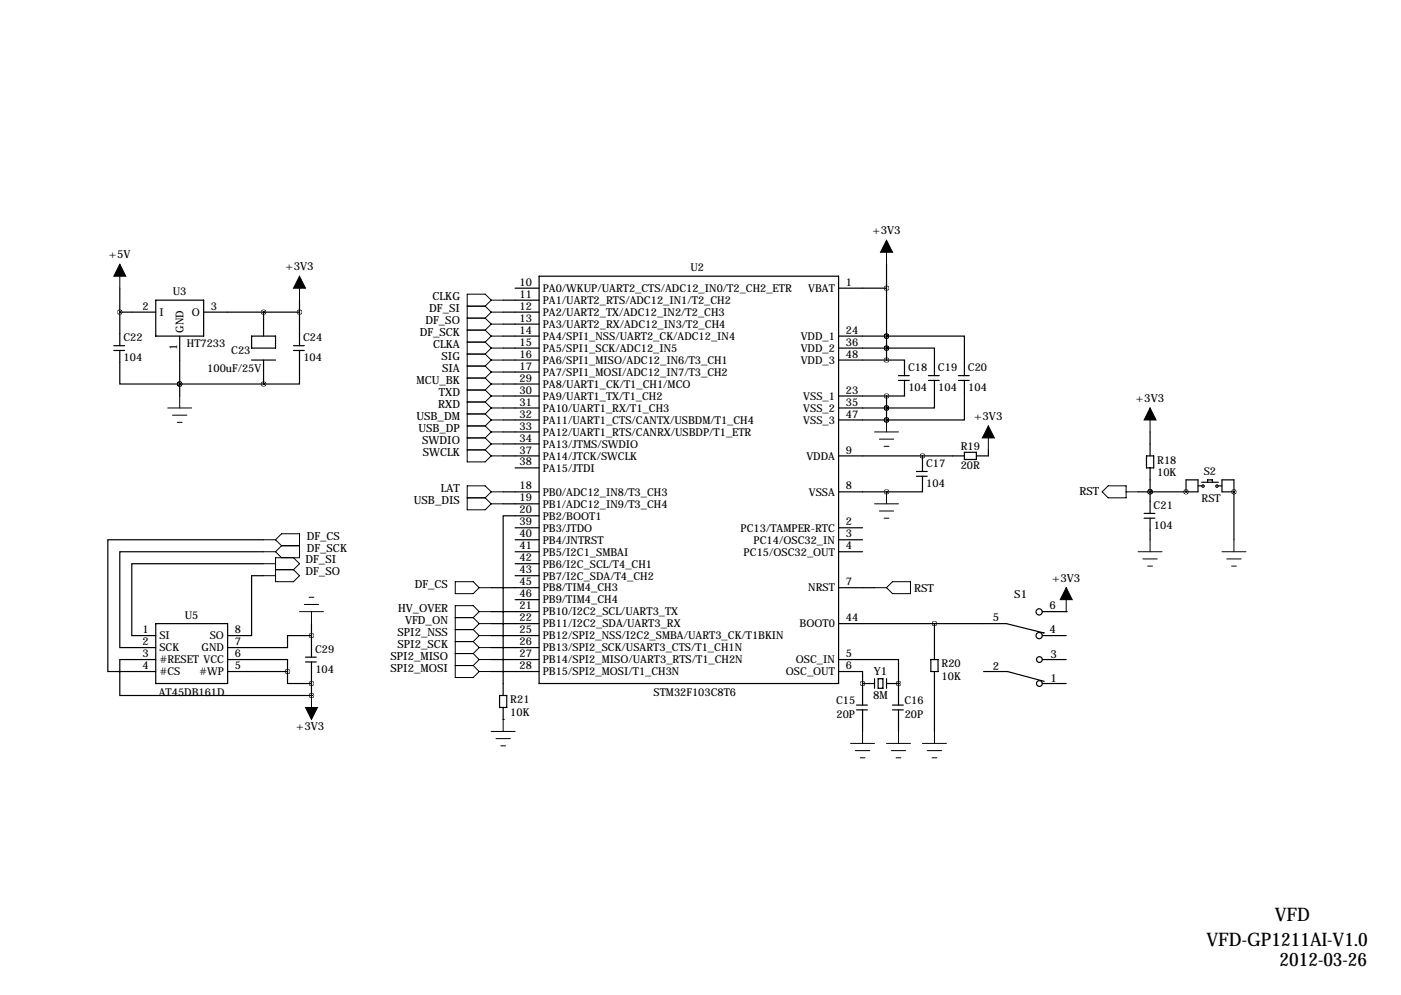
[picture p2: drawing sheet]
<svg xmlns="http://www.w3.org/2000/svg" width="297mm" height="211mm" viewBox="0 0 297 211" stroke-linecap="round" stroke-linejoin="round" font-family="sans-serif">
<g fill="none" stroke="#000" stroke-width=".25">
<path d="M114.3 58.6h63.5v86.3h-63.5zM188 56v20.3M24.1 73.3h2.3M24.1 74.3h2.3M25.4 74.3v7.1h12.7M25.4 66.2h7.6M25.4 61.1v12.2M33 63.6h10.2v7.7h-10.2zM38.1 71.3v12.7M43.2 66.2h20.3M53.3 71.3h5.1v2.5h-5.1zM53.3 76.3h5.1"/>
<path d="M55.9 66.2h.1M55.9 66.2v5.1M55.9 76.3v5.1M62.2 73.3h2.3M62.2 74.3h2.3M63.5 74.3v7.1h-7.6M63.5 63.6v9.7M106.7 63.6h7.6M106.7 66.2h7.6M106.7 68.7h7.6M106.7 71.3h7.6M106.7 73.8h7.6"/>
<path d="M106.7 76.3h7.6M106.7 78.9h7.6M109.2 61.1h5.1M177.8 61.1h10.2M177.8 71.3h10.2M177.8 73.8h10.2M177.8 76.3h10.2M188 71.3h.1M188 76.3h3.8v3.3M188 71.3h16.5v8.3M188 73.8h10.1v5.8M188 73.8h.1"/>
<path d="M190.5 79.6h2.3M196.8 79.6h2.3M203.2 79.6h2.3M38.1 81.4h.1M38.1 81.4h17.8M55.9 81.4h.1M106.7 81.4h7.6M106.7 84h7.6M106.7 86.5h7.6M106.7 89h7.6M106.7 91.6h7.6M106.7 94.1h7.6"/>
<path d="M106.7 96.7h7.6M109.2 99.2h5.1M177.8 84h10.2M177.8 86.5h10.2M177.8 89h10.2M177.8 96.7h26.7M188 89h.1M188 86.5h.1M188 84v5M190.5 80.7h2.3M191.8 80.7v3.3h-3.8M194.3 100h2.3"/>
<path d="M195.6 96.7v3.3M196.8 80.7h2.3M198.1 80.7v5.8h-10.1M203.2 80.7h2.3M204.5 80.7v8.3h-16.5M204.5 95.9h2.5v1.5h-2.5zM209.5 95.4v1.3h-2.5M243.1 96.7h1.5v2.5h-1.5zM243.8 91.6v5.1M243.8 99.2v9.7M55.9 119.5h-28v15.3h5.1M55.9 117h-30.5v20.3h7.6"/>
<path d="M55.9 114.4h-33v28h10.1M106.7 104.3h7.6M106.7 106.8h7.6M109.2 111.9h5.1M109.2 114.4h5.1M109.2 117h5.1M109.2 119.5h5.1M114.3 109.4h-7.6v38.1M177.8 104.3h10.2M177.8 111.9h5.1M177.8 114.4h5.1M177.8 117h5.1"/>
<path d="M188 104.3h.1M194.3 101h2.3M195.6 101v3.3h-7.6M241.3 104.3h12.7v-2.6h-2.5v2.6M242.6 108.9h2.3M242.6 109.9h2.3M243.8 104.3h.1M243.8 109.9v4.5M251.5 104.3h.1M254 103h.8M254.8 102.2h3.5M256 102.2v-.5h1v.5"/>
<path d="M258.3 103h.8M261.6 104.3h.1M261.6 104.3h-2.5v-2.6h2.5v12.7M33 139.8h-7.6v7.7h40.6M33 132.2h15.3v12.7h-15.3zM48.3 139.8h12.7v2.6M55.9 122.1h-2.6v12.7h-5M64.8 139.3h2.3M66 134.8h-5v2.5h-12.7M66 132.2v7.1M104.1 124.6h10.2M104.1 129.7h10.2"/>
<path d="M104.1 132.2h10.2M104.1 134.8h10.2M104.1 137.3h10.2M104.1 139.8h10.2M109.2 122.1h5.1M109.2 127.1h5.1M177.8 139.8h12.7v5.1M177.8 124.6h7.6M177.8 132.2h35.6l7.9 2M197.4 139.8h1.5v2.6h-1.5zM198.1 132.2v7.6M221 129.7h5.1"/>
<path d="M221 134.8h5.1M221 139.8h5.1M226.1 129.7h.1M48.3 142.4h12.7M61 142.4v2.5h5M64.8 140.3h2.3M66 147.5h.1M66 140.3v7.2M104.1 142.4h10.2M105.9 147.5h1.5v2.5h-1.5zM106.7 152.5h.1M106.7 150v2.5"/>
<path d="M177.8 142.4h5.1v7.1M181.6 149.5h2.3M181.6 150.5h2.3M182.9 144.9h.1M182.9 144.9h2.5M182.9 150.5v4.6M185.4 143.9v2M186.2 143.9h1v2h-1zM188 144.9h2.5M188 143.9v2M189.2 149.5h2.3M189.2 150.5h2.3"/>
<path d="M190.5 144.9h.1M190.5 144.9v4.6M190.5 150.5v4.6M198.1 142.4v12.7M208.5 142.4h5.1l7.8 2.1M221 144.9h5.1"/>
<circle cx="255.1" cy="103.1" r=".25"/>
<circle cx="258" cy="103.1" r=".25"/>
<circle cx="220.3" cy="129.7" r=".66"/>
<circle cx="220.3" cy="134.8" r=".66"/>
<circle cx="220.4" cy="139.8" r=".61"/>
<circle cx="220.4" cy="144.9" r=".61"/>
</g>
<g fill="none" stroke="#000" stroke-width=".21">
<path d="M25.4 56v5.1M63.5 58.6v5M188 50.9v5.1M99.1 72.5h3.8M99.1 70h3.8M99.1 75.1h3.8M99.1 77.6h3.8M99.1 67.5h3.8M99.1 64.9h3.8M102.9 70l1.2 1.3M102.9 72.5l1.2 1.3M102.9 75.1l1.2 1.2"/>
<path d="M102.9 77.6l1.2 1.3M102.9 67.5l1.2 1.2M102.9 64.9l1.2 1.3M104.1 71.3h2.6M104.1 71.3l-1.2 1.2M104.1 63.6l-1.2-1.2h-3.8v35.5h3.8l1.2-1.2M104.1 73.8h2.6M104.1 73.8l-1.2 1.3M104.1 76.3h2.6M104.1 76.3l-1.2 1.3M104.1 78.9h2.6M104.1 78.9l-1.2 1.3"/>
<path d="M104.1 68.7h2.6M104.1 68.7l-1.2 1.3M104.1 66.2h2.6M104.1 66.2l-1.2 1.3M104.1 63.6h2.6M104.1 63.6l-1.2 1.3M35.6 86.5h5M36.6 88h3M37.6 89.5h1M38.1 84v2.5M99.1 80.2h3.8M99.1 85.2h3.8"/>
<path d="M99.1 82.7h3.8M99.1 87.8h3.8M99.1 95.4h3.8M99.1 92.9h3.8M99.1 90.3h3.8M102.9 82.7l1.2 1.3M102.9 85.2l1.2 1.3M102.9 92.9l1.2 1.2M102.9 95.4l1.2 1.3M102.9 80.2l1.2 1.2M102.9 90.3l1.2 1.3M102.9 87.8l1.2 1.2"/>
<path d="M104.1 91.6h2.6M104.1 86.5h2.6M104.1 84h2.6M104.1 84l-1.2 1.2M104.1 86.5l-1.2 1.3M104.1 94.1h2.6M104.1 94.1l-1.2 1.3M104.1 96.7h2.6M104.1 81.4h2.6M104.1 81.4l-1.2 1.3M104.1 91.6l-1.2 1.3M104.1 89h2.6"/>
<path d="M104.1 89l-1.2 1.3M185.4 91.6h5.1M186.4 93.1h3.1M187.5 94.6h1M188 89v2.6M209.5 90.3v5.1M243.8 86.5v5.1M55.9 117h2.5M55.9 119.5h2.5M55.9 114.4h2.5M58.4 114.4l1.3-1.2h3.8v5.1h-5.1v5h3.8l1.3-1.2-1.3-1.3M58.4 117l1.3 1.3"/>
<path d="M58.4 114.4l1.3 1.3M59.7 115.7l-1.3 1.3M59.7 115.7h3.8M62.2 118.3l1.3 1.2-1.3 1.3M99.1 105.6h3.8M102.9 105.6l1.2 1.2M104.1 106.8h2.6M104.1 104.3h2.6M104.1 104.3l-1.2-1.3h-3.8v5.1h3.8l1.2-1.3M104.1 104.3l-1.2 1.3M185.4 106.8h5.1M186.4 108.3h3.1"/>
<path d="M187.5 109.9h1M188 104.3v2.5M234.9 103h3.9v2.6h-3.9l-1.2-1.3zM238.8 104.3h2.5M241.3 117h5.1M242.3 118.5h3.1M243.8 114.4v2.6M259.1 117h5.1M260.1 118.5h3M261.6 114.4v2.6M55.9 122.1h2.5M58.4 120.8h3.8"/>
<path d="M63.5 129.7h5.1M64.5 128.2h3.1M65.5 126.6h1M66 129.7v2.5M96.5 123.3h3.8l1.3 1.3-1.3 1.3h-3.8zM96.5 138.6h3.8M96.5 136h3.8M96.5 133.5h3.8M96.5 131h3.8M100.3 138.6l1.3 1.2M100.3 136l1.3 1.3M100.3 133.5l1.3 1.3"/>
<path d="M100.3 131l1.3 1.2M101.6 124.6h2.5M101.6 129.7l-1.3-1.3h-3.8v15.3h3.8l1.3-1.3M101.6 139.8h2.5M101.6 139.8l-1.3 1.3M101.6 137.3h2.5M101.6 137.3l-1.3 1.3M101.6 134.8h2.5M101.6 134.8l-1.3 1.2M101.6 129.7h2.5M101.6 129.7l-1.3 1.3M101.6 132.2h2.5"/>
<path d="M101.6 132.2l-1.3 1.3M185.4 124.6h2.6M188 124.6l1.2-1.3h3.8v2.6h-3.8zM226.1 124.6v5.1M243.3 120h1M261.1 120h1M66 147.5v5M96.5 141.1h3.8M100.3 141.1l1.3 1.3M101.6 142.4h2.5M104.1 155.1h5.1M105.2 156.6h3"/>
<path d="M106.2 158.1h1M106.7 152.5v2.6M180.3 157.6h5.1M181.4 159.1h3M182.9 155.1v2.5M188 157.6h5M189 159.1h3M190.5 155.1v2.5M195.6 157.6h5.1M196.6 159.1h3M198.1 155.1v2.5M182.4 160.7h1"/>
<path d="M190 160.7h1M197.6 160.7h1"/>
</g>
<path d="M25.4 56l1.3 2.6h-2.6zM63.5 58.6l1.3 2.5h-2.6zM188 50.9l1.2 2.6h-2.5zM209.5 90.3l1.3 2.6h-2.5zM243.8 86.5l1.3 2.5h-2.5zM226.1 124.6l1.2 2.5h-2.5zM64.8 150h2.5l-1.3 2.5z" fill="#000" stroke="#000" stroke-width=".21"/>
<path d="M187.9 73.8a.05 .05 0 0 0 .1 0 .05 .05 0 0 0-.1 0zM187.9 71.3a.05 .05 0 0 0 .1 0 .05 .05 0 0 0-.1 0zM187.9 61.1a.05 .05 0 0 0 .1 0 .05 .05 0 0 0-.1 0zM187.9 86.5a.05 .05 0 0 0 .1 0 .05 .05 0 0 0-.1 0zM187.9 89a.05 .05 0 0 0 .1 0 .05 .05 0 0 0-.1 0zM251.4 104.3a.05 .05 0 0 0 .1 0 .05 .05 0 0 0-.1 0zM243.8 104.3a.05 .05 0 0 0 .1 0 .05 .05 0 0 0-.1 0zM261.6 104.3a.05 .05 0 0 0 .1 0 .05 .05 0 0 0-.1 0zM182.8 144.9a.05 .05 0 0 0 .1 0 .05 .05 0 0 0-.1 0zM187.9 104.3a.05 .05 0 0 0 .1 0 .05 .05 0 0 0-.1 0zM195.5 96.7a.05 .05 0 0 0 .1 0 .05 .05 0 0 0-.1 0zM187.9 89a.05 .05 0 0 0 .1 0 .05 .05 0 0 0-.1 0zM187.9 71.3a.05 .05 0 0 0 .1 0 .05 .05 0 0 0-.1 0zM187.9 76.3a.05 .05 0 0 0 .1 0 .05 .05 0 0 0-.1 0zM187.9 73.8a.05 .05 0 0 0 .1 0 .05 .05 0 0 0-.1 0zM187.9 84a.05 .05 0 0 0 .1 0 .05 .05 0 0 0-.1 0zM187.9 86.5a.05 .05 0 0 0 .1 0 .05 .05 0 0 0-.1 0zM55.8 66.2a.05 .05 0 0 0 .1 0 .05 .05 0 0 0-.1 0zM55.8 81.4a.05 .05 0 0 0 .1 0 .05 .05 0 0 0-.1 0zM198.1 132.2a.05 .05 0 0 0 .1 0 .05 .05 0 0 0-.1 0zM243.8 104.3a.05 .05 0 0 0 .1 0 .05 .05 0 0 0-.1 0zM66 144.9a.05 .05 0 0 0 .1 0 .05 .05 0 0 0-.1 0zM66 134.8a.05 .05 0 0 0 .1 0 .05 .05 0 0 0-.1 0zM66 147.5a.05 .05 0 0 0 .1 0 .05 .05 0 0 0-.1 0zM60.9 142.4a.05 .05 0 0 0 .1 0 .05 .05 0 0 0-.1 0z" fill="#000" stroke="#000" stroke-width="1"/>
<g font-size="4">
<text x="270.3" y="195.2">VFD</text>
<text x="255.8" y="200.5">VFD-GP1211AI-V1.0</text>
<text x="271.3" y="204.9">2012-03-26</text>
</g>
<g font-size="2.4">
<text x="185" y="49.7">+3V3</text>
<text x="23.1" y="54.8">+5V</text>
<text x="60.5" y="57.3">+3V3</text>
<text x="91.7" y="63.6">CLKG</text>
<text x="89" y="71.3">DF_SCK</text>
<text x="90.2" y="68.7">DF_SO</text>
<text x="91" y="66.2">DF_SI</text>
<text x="91.8" y="73.8">CLKA</text>
<text x="93.6" y="76.3">SIG</text>
<text x="88.3" y="81.4">MCU_BK</text>
<text x="93.1" y="84">TXD</text>
<text x="93.7" y="78.9">SIA</text>
<text x="88.3" y="89">USB_DM</text>
<text x="92.9" y="86.5">RXD</text>
<text x="206.6" y="89">+3V3</text>
<text x="240.9" y="85.2">+3V3</text>
<text x="88.7" y="91.6">USB_DP</text>
<text x="89.5" y="94.1">SWDIO</text>
<text x="89.7" y="96.7">SWCLK</text>
<text x="87.8" y="106.8">USB_DIS</text>
<text x="93.5" y="104.3">LAT</text>
<text x="228.9" y="105">RST</text>
<text x="64.8" y="119.3">DF_SI</text>
<text x="65" y="117">DF_SCK</text>
<text x="65" y="114.4">DF_CS</text>
<text x="64.8" y="121.8">DF_SO</text>
<text x="87.9" y="124.6">DF_CS</text>
<text x="193.8" y="125.6">RST</text>
<text x="223.1" y="123.3">+3V3</text>
<text x="84.4" y="129.7">HV_OVER</text>
<text x="210.5" y="131.7">5</text>
<text x="215" y="126.9">S1</text>
<text x="222.5" y="129.2">6</text>
<text x="84.3" y="134.8">SPI2_NSS</text>
<text x="84.3" y="137.3">SPI2_SCK</text>
<text x="85.9" y="132.2">VFD_ON</text>
<text x="222.5" y="134.3">4</text>
<text x="82.8" y="142.4">SPI2_MOSI</text>
<text x="82.8" y="139.8">SPI2_MISO</text>
<text x="185.3" y="143">Y1</text>
<text x="210.5" y="142">2</text>
<text x="222.8" y="139.5">3</text>
<text x="185.1" y="148.2">8M</text>
<text x="222.8" y="144.6">1</text>
<text x="62.8" y="154.8">+3V3</text>
</g>
<g font-size="2.3">
<text x="146.4" y="57.5">U2</text>
<text x="30.2" y="65.7">2</text>
<text x="36.7" y="62.6">U3</text>
<text x="44.7" y="65.7">3</text>
<text x="110.1" y="60.6">10</text>
<text x="110.1" y="63.1">11</text>
<text x="110.1" y="65.7">12</text>
<text x="115.1" y="61.9">PA0/WKUP/UART2_CTS/ADC12_IN0/T2_CH2_ETR</text>
<text x="115.1" y="64.4">PA1/UART2_RTS/ADC12_IN1/T2_CH2</text>
<text x="171.4" y="61.9">VBAT</text>
<text x="179.3" y="60.6">1</text>
<text x="33.8" y="67">I</text>
<text x="38.9" y="70.5" transform="rotate(-90 38.9 70.5)">GND</text>
<text x="40.7" y="67">O</text>
<text x="110.1" y="68.2">13</text>
<text x="110.1" y="70.8">14</text>
<text x="115.1" y="67">PA2/UART2_TX/ADC12_IN2/T2_CH3</text>
<text x="115.1" y="69.5">PA3/UART2_RX/ADC12_IN3/T2_CH4</text>
<text x="179.3" y="70.8">24</text>
<text x="26.2" y="72.4">C22</text>
<text x="26.2" y="76.6">104</text>
<text x="37.6" y="74.1" transform="rotate(-90 37.6 74.1)">1</text>
<text x="39.6" y="73.6">HT7233</text>
<text x="49" y="75.1">C23</text>
<text x="64.3" y="72.4">C24</text>
<text x="64.3" y="76.6">104</text>
<text x="110.1" y="73.3">15</text>
<text x="110.1" y="75.8">16</text>
<text x="115.1" y="72.1">PA4/SPI1_NSS/UART2_CK/ADC12_IN4</text>
<text x="115.1" y="74.6">PA5/SPI1_SCK/ADC12_IN5</text>
<text x="115.1" y="77.1">PA6/SPI1_MISO/ADC12_IN6/T3_CH1</text>
<text x="169.8" y="72.1">VDD_1</text>
<text x="169.8" y="74.6">VDD_2</text>
<text x="169.8" y="77.1">VDD_3</text>
<text x="179.3" y="73.3">36</text>
<text x="179.3" y="75.8">48</text>
<text x="43.9" y="79">100uF/25V</text>
<text x="110.1" y="78.4">17</text>
<text x="110.1" y="80.9">29</text>
<text x="110.1" y="83.5">30</text>
<text x="115.1" y="79.7">PA7/SPI1_MOSI/ADC12_IN7/T3_CH2</text>
<text x="115.1" y="82.2">PA8/UART1_CK/T1_CH1/MCO</text>
<text x="179.3" y="83.5">23</text>
<text x="192.5" y="78.7">C18</text>
<text x="192.6" y="82.9">104</text>
<text x="198.9" y="78.7">C19</text>
<text x="198.9" y="82.9">104</text>
<text x="205.2" y="78.7">C20</text>
<text x="205.3" y="82.9">104</text>
<text x="110.1" y="86">31</text>
<text x="110.1" y="88.5">32</text>
<text x="115.1" y="84.8">PA9/UART1_TX/T1_CH2</text>
<text x="115.1" y="87.3">PA10/UART1_RX/T1_CH3</text>
<text x="115.1" y="89.8">PA11/UART1_CTS/CANTX/USBDM/T1_CH4</text>
<text x="170.3" y="84.8">VSS_1</text>
<text x="170.3" y="87.3">VSS_2</text>
<text x="170.3" y="89.8">VSS_3</text>
<text x="179.3" y="86">35</text>
<text x="179.3" y="88.5">47</text>
<text x="110.1" y="91.1">33</text>
<text x="110.1" y="93.6">34</text>
<text x="115.1" y="92.4">PA12/UART1_RTS/CANRX/USBDP/T1_ETR</text>
<text x="115.1" y="94.9">PA13/JTMS/SWDIO</text>
<text x="203.7" y="95.4">R19</text>
<text x="110.1" y="96.2">37</text>
<text x="110.1" y="98.7">38</text>
<text x="115.1" y="97.5">PA14/JTCK/SWCLK</text>
<text x="115.1" y="100">PA15/JTDI</text>
<text x="171" y="97.5">VDDA</text>
<text x="179.3" y="96.2">9</text>
<text x="196.3" y="99">C17</text>
<text x="203.7" y="99.5">20R</text>
<text x="245.4" y="98.3">R18</text>
<text x="245.4" y="101">10K</text>
<text x="255.2" y="100.7">S2</text>
<text x="110.1" y="103.8">18</text>
<text x="110.1" y="106.3">19</text>
<text x="115.1" y="105.1">PB0/ADC12_IN8/T3_CH3</text>
<text x="115.1" y="107.6">PB1/ADC12_IN9/T3_CH4</text>
<text x="171.5" y="105.1">VSSA</text>
<text x="179.3" y="103.8">8</text>
<text x="196.4" y="103.3">104</text>
<text x="244.6" y="107.9">C21</text>
<text x="254.8" y="106.4">RST</text>
<text x="110.1" y="108.9">20</text>
<text x="110.1" y="111.4">39</text>
<text x="110.1" y="113.9">40</text>
<text x="115.1" y="110.2">PB2/BOOT1</text>
<text x="115.1" y="112.7">PB3/JTDO</text>
<text x="157" y="112.7">PC13/TAMPER-RTC</text>
<text x="179.3" y="111.4">2</text>
<text x="179.3" y="113.9">3</text>
<text x="244.7" y="112.2">104</text>
<text x="110.1" y="116.5">41</text>
<text x="110.1" y="119">42</text>
<text x="115.1" y="115.2">PB4/JNTRST</text>
<text x="115.1" y="117.8">PB5/I2C1_SMBAI</text>
<text x="157.7" y="117.8">PC15/OSC32_OUT</text>
<text x="159.8" y="115.2">PC14/OSC32_IN</text>
<text x="179.3" y="116.5">4</text>
<text x="110.1" y="121.6">43</text>
<text x="110.1" y="124.1">45</text>
<text x="115.1" y="120.3">PB6/I2C_SCL/T4_CH1</text>
<text x="115.1" y="122.9">PB7/I2C_SDA/T4_CH2</text>
<text x="115.1" y="125.4">PB8/TIM4_CH3</text>
<text x="171.4" y="125.4">NRST</text>
<text x="179.3" y="124.1">7</text>
<text x="39.2" y="131.2">U5</text>
<text x="110.1" y="126.6">46</text>
<text x="110.1" y="129.2">21</text>
<text x="110.1" y="131.7">22</text>
<text x="115.1" y="127.9">PB9/TIM4_CH4</text>
<text x="115.1" y="130.5">PB10/I2C2_SCL/UART3_TX</text>
<text x="179.3" y="131.7">44</text>
<text x="30.2" y="134.3">1</text>
<text x="30.2" y="136.8">2</text>
<text x="33.8" y="135.6">SI</text>
<text x="44.5" y="135.6">SO</text>
<text x="49.8" y="134.3">8</text>
<text x="49.8" y="136.8">7</text>
<text x="110.1" y="134.3">25</text>
<text x="110.1" y="136.8">26</text>
<text x="115.1" y="133">PB11/I2C2_SDA/UART3_RX</text>
<text x="115.1" y="135.6">PB12/SPI2_NSS/I2C2_SMBA/UART3_CK/T1BKIN</text>
<text x="169.5" y="133">BOOT0</text>
<text x="30.2" y="139.3">3</text>
<text x="30.2" y="141.9">4</text>
<text x="33.8" y="138.1">SCK</text>
<text x="33.8" y="140.6">#RESET VCC</text>
<text x="33.8" y="143.2">#CS</text>
<text x="42.2" y="143.2">#WP</text>
<text x="42.8" y="138.1">GND</text>
<text x="49.8" y="139.3">6</text>
<text x="49.8" y="141.9">5</text>
<text x="66.8" y="138.4">C29</text>
<text x="66.9" y="142.6">104</text>
<text x="110.1" y="139.3">27</text>
<text x="110.1" y="141.9">28</text>
<text x="115.1" y="138.1">PB13/SPI2_SCK/USART3_CTS/T1_CH1N</text>
<text x="115.1" y="140.6">PB14/SPI2_MISO/UART3_RTS/T1_CH2N</text>
<text x="115.1" y="143.2">PB15/SPI2_MOSI/T1_CH3N</text>
<text x="166.6" y="143.2">OSC_OUT</text>
<text x="168.7" y="140.6">OSC_IN</text>
<text x="179.3" y="139.3">5</text>
<text x="179.3" y="141.9">6</text>
<text x="199.6" y="141.5">R20</text>
<text x="33.7" y="147.5">AT45DB161D</text>
<text x="108.2" y="149.1">R21</text>
<text x="138.6" y="147.5">STM32F103C8T6</text>
<text x="177.3" y="149.3">C15</text>
<text x="191.8" y="149.3">C16</text>
<text x="199.6" y="144.2">10K</text>
<text x="108.2" y="151.8">10K</text>
<text x="177.3" y="152.3">20P</text>
<text x="191.8" y="152.3">20P</text>
</g>
</svg>
